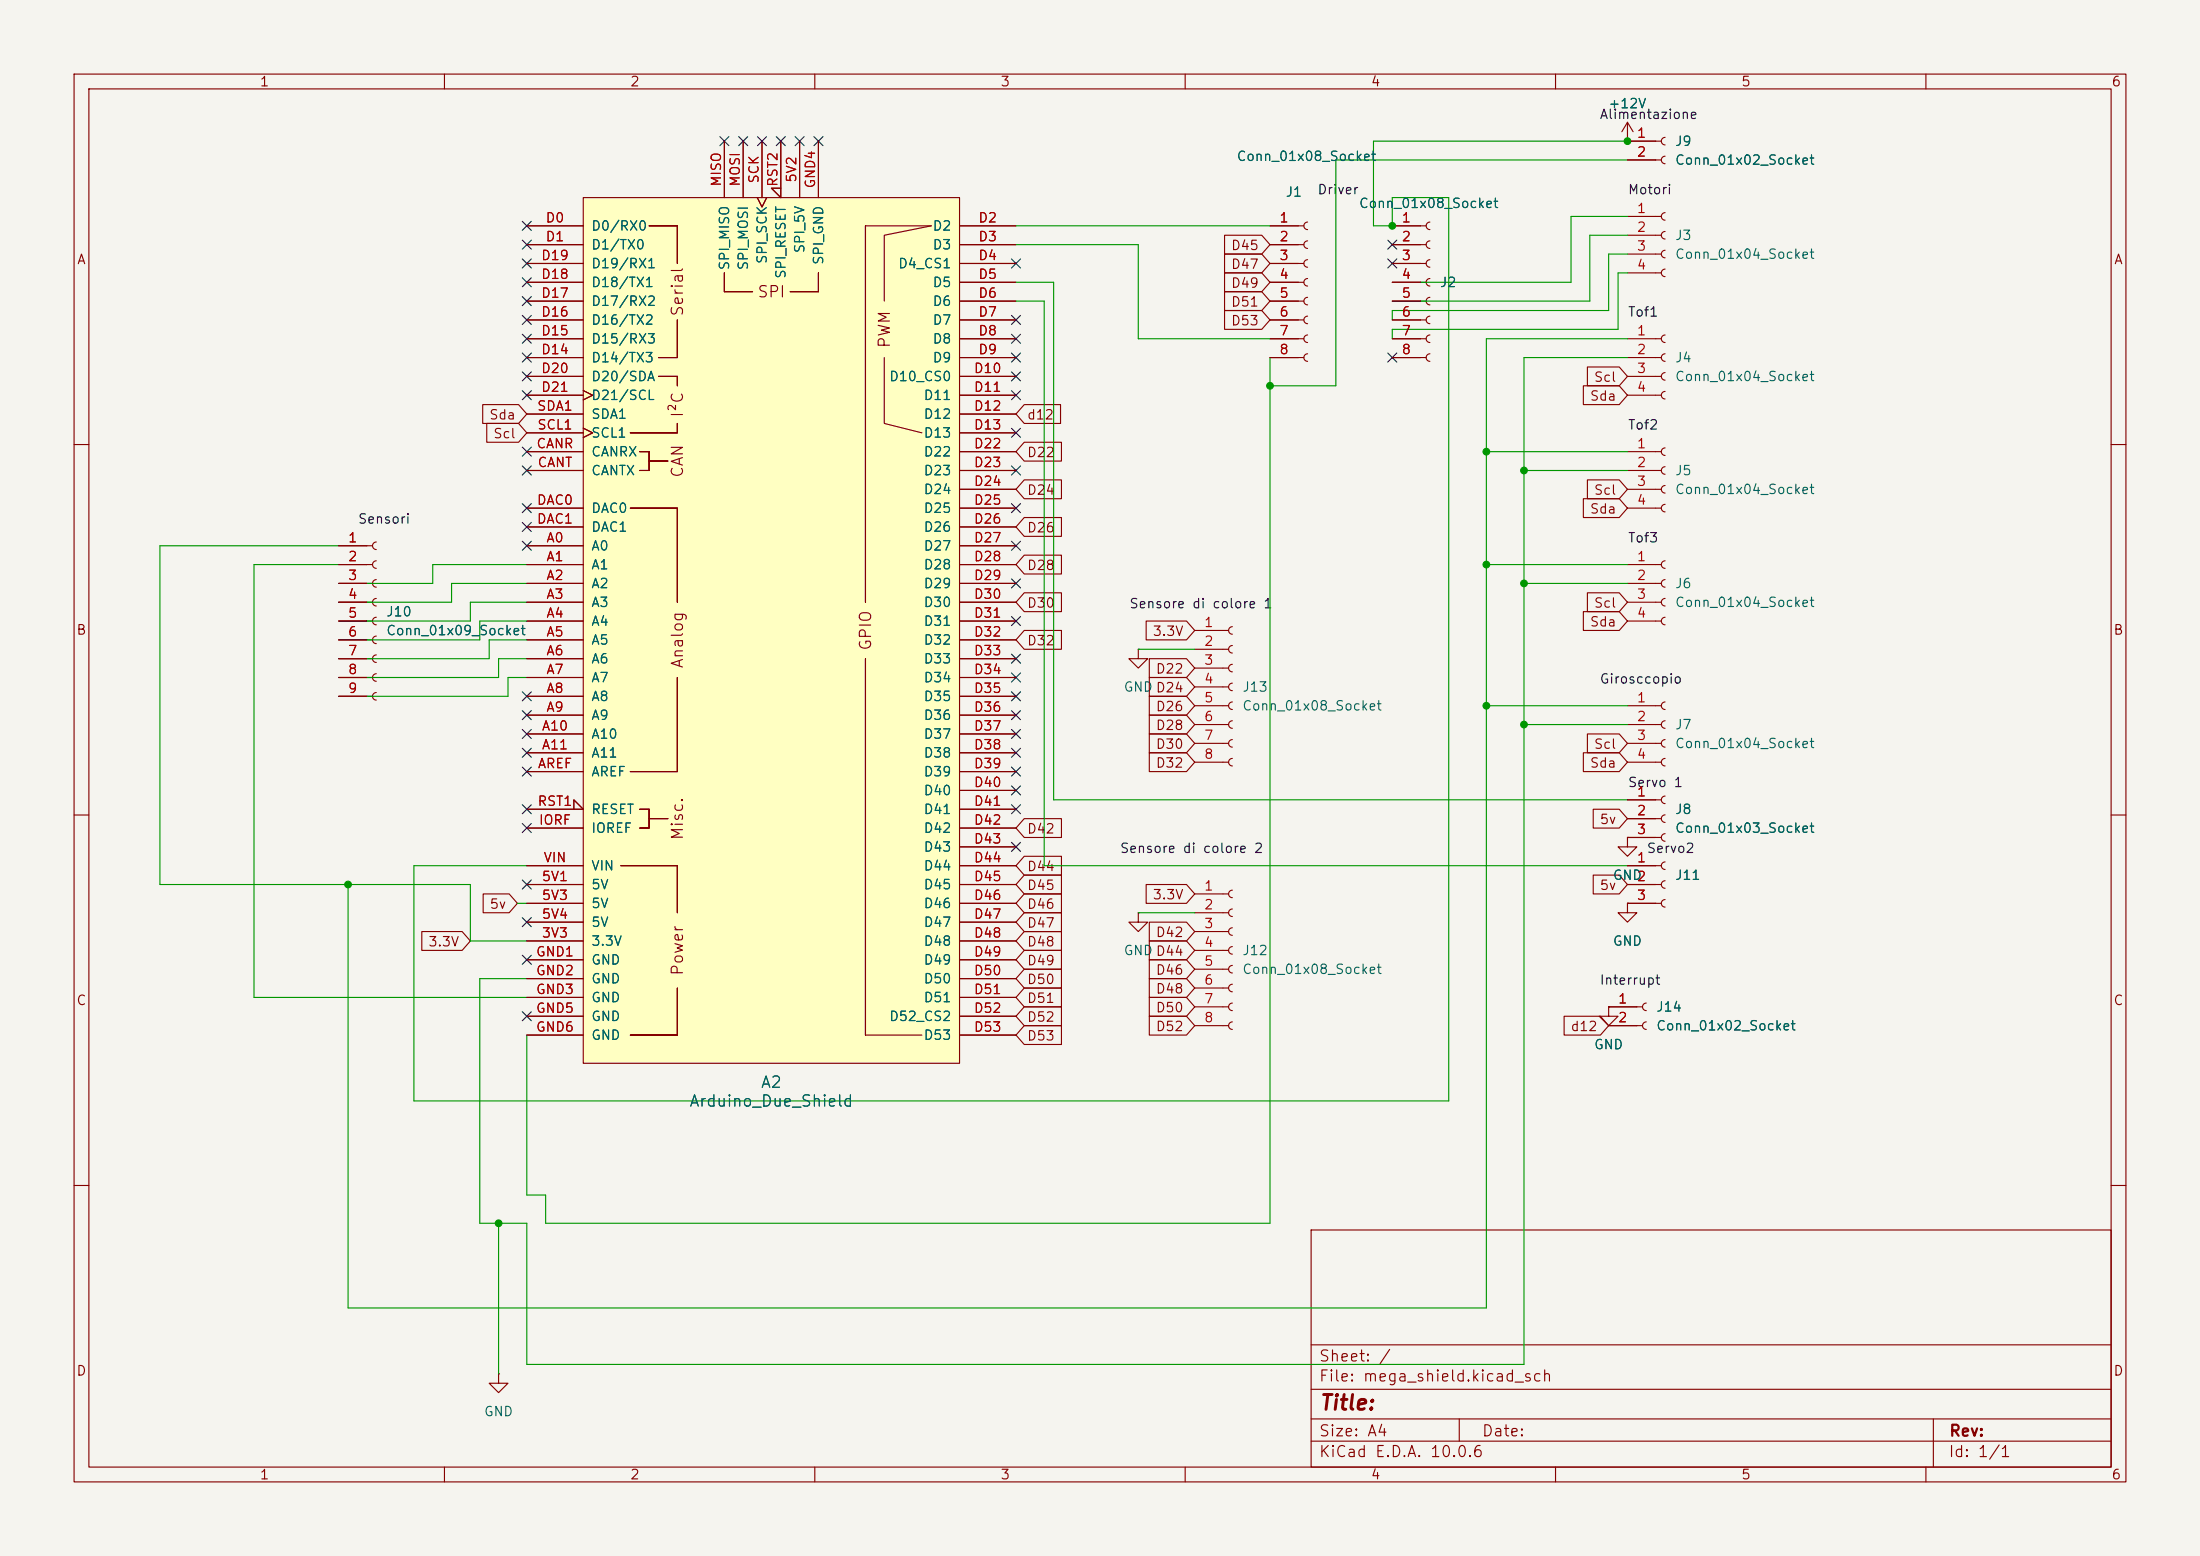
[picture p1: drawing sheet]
<svg xmlns="http://www.w3.org/2000/svg" width="297mm" height="210mm" viewBox="0 0 297 210" stroke-linecap="round" stroke-linejoin="round" font-family="sans-serif">
<path d="M0 0h297v210h-297z" fill="#f5f4ef" stroke="#f5f4ef" stroke-width=".14"/>
<g fill="none" stroke="#840000" stroke-width=".15">
<path d="M10 10h277v190h-277zM12 12h273v186h-273zM60 10v2M110 10v2M160 10v2M210 10v2M260 10v2M219.7 45.7h4.6M219.7 48.3h4.6M219.7 50.8h4.6M219.7 53.3h4.6M224.8 45.2a.51 .51 0 0 0-.5 .5 .51 .51 0 0 0 .5 .5"/>
<path d="M224.8 47.8a.51 .51 0 0 0-.5 .5 .51 .51 0 0 0 .5 .5M224.8 50.3a.51 .51 0 0 0-.5 .5 .51 .51 0 0 0 .5 .5M224.8 52.8a.51 .51 0 0 0-.5 .5 .51 .51 0 0 0 .5 .5M10 60h2M219.7 61h4.6M219.7 63.5h4.6M219.7 66h4.6M219.7 68.6h4.6M224.8 60.5a.51 .51 0 0 0-.5 .5 .51 .51 0 0 0 .5 .5M224.8 63a.51 .51 0 0 0-.5 .5 .51 .51 0 0 0 .5 .5M224.8 65.5a.51 .51 0 0 0-.5 .5 .51 .51 0 0 0 .5 .5M224.8 68.1a.51 .51 0 0 0-.5 .5 .51 .51 0 0 0 .5 .5"/>
<path d="M285 60h2M219.7 95.3h4.6M219.7 97.8h4.6M224.8 94.7a.51 .51 0 0 0-.5 .6 .51 .51 0 0 0 .5 .5M224.8 97.3a.51 .51 0 0 0-.5 .5 .51 .51 0 0 0 .5 .5M224.8 99.8a.51 .51 0 0 0-.5 .5 .51 .51 0 0 0 .5 .5M10 110h2M219.7 113v1.3h1.3l-1.3 1.3-1.3-1.3h1.3M219.7 113h.1M219.7 100.3h4.6M219.7 102.9h4.6M219.7 108h4.6"/>
<path d="M219.7 110.5h4.6M219.7 113h4.6M219.7 116.8h4.6M219.7 119.4h4.6M224.8 102.4a.51 .51 0 0 0-.5 .5 .51 .51 0 0 0 .5 .5M224.8 107.4a.51 .51 0 0 0-.5 .6 .51 .51 0 0 0 .5 .5M224.8 110a.51 .51 0 0 0-.5 .5 .51 .51 0 0 0 .5 .5M224.8 112.5a.51 .51 0 0 0-.5 .5 .51 .51 0 0 0 .5 .5M224.8 116.3a.51 .51 0 0 0-.5 .5 .51 .51 0 0 0 .5 .5M224.8 118.9a.51 .51 0 0 0-.5 .5 .51 .51 0 0 0 .5 .5M285 110h2M153.7 123.2v1.3h1.2l-1.2 1.2-1.3-1.2h1.3"/>
<path d="M153.7 123.2h.1M217.2 135.9v1.3h1.2l-1.2 1.2-1.3-1.2h1.3M217.2 135.9h.1M217.2 135.9h4.5M217.2 138.4h4.5M219.7 121.9v1.3h1.3l-1.3 1.3-1.3-1.3h1.3M219.7 121.9h.1M219.7 121.9h4.6M222.2 135.4a.51 .51 0 0 0-.5 .5 .51 .51 0 0 0 .5 .5M222.2 137.9a.51 .51 0 0 0-.5 .5 .51 .51 0 0 0 .5 .5M224.8 121.4a.51 .51 0 0 0-.5 .5 .51 .51 0 0 0 .5 .5M10 160h2"/>
<path d="M177 166h108v32h-108zM285 160h2M60 198v2M67.3 185.4v1.3h1.3l-1.3 1.3-1.3-1.3h1.3M67.3 185.4h.1M110 198v2M160 198v2M177 194.5h108M177 191.5h108M177 187.5h108M177 181.5h108M197 191.5v3"/>
<path d="M210 198v2M260 198v2M261 191.5v6.5"/>
</g>
<path d="M78.7 26.7h50.8v116.8h-50.8z" fill="#ffffc2"/>
<g fill="none" stroke="#840000" stroke-width=".15">
<path d="M97.8 19.1v7.6M100.3 19.1v7.6M102.9 19.1v7.6M105.4 19.1v7.6l-1.3-1.3h1.3M107.9 19.1v7.6M110.5 19.1v7.6M219.7 19.1h.1M219.7 19.1h4.6M219.7 16.5l-.8 1.3M219.7 16.5l.8 1.3M219.7 16.5v2.6M224.8 18.5a.51 .51 0 0 0-.5 .6 .51 .51 0 0 0 .5 .5"/>
<path d="M71.1 30.5h7.6M71.1 33h7.6M71.1 35.6h7.6M71.1 38.1h7.6M78.7 26.7h50.8v116.8h-50.8zM87.6 30.5h3.8zM91.4 30.5v5.1zM97.8 36.8v2.6zM97.8 39.4h3.8zM102.2 26.7l.7 1.2 .6-1.2M106.7 39.4h3.8zM110.5 36.8v2.6z"/>
<path d="M116.8 30.5h8.9l-6.3 1.3v8.8M116.8 30.5v50.8zM129.5 30.5h7.7M129.5 33h7.7M129.5 35.6h7.7M129.5 38.1h7.7M165.3 31.7h5l1.1 1.3-1.1 1.3h-5zM165.3 39.4h5l1.1 1.2-1.1 1.3h-5zM165.3 36.8h5l1.1 1.3-1.1 1.3h-5zM165.3 34.3h5l1.1 1.3-1.1 1.2h-5zM171.4 30.5h4.6M171.4 33h4.6"/>
<path d="M171.4 35.6h4.6M171.4 38.1h4.6M176.5 30a.51 .51 0 0 0-.5 .5 .51 .51 0 0 0 .5 .5M176.5 32.5a.51 .51 0 0 0-.5 .5 .51 .51 0 0 0 .5 .5M176.5 35.1a.51 .51 0 0 0-.5 .5 .51 .51 0 0 0 .5 .5M176.5 37.6a.51 .51 0 0 0-.5 .5 .51 .51 0 0 0 .5 .5M188 30.5h4.5M188 33h4.5M188 35.6h4.5M188 38.1h4.5M193 30a.51 .51 0 0 0-.5 .5 .51 .51 0 0 0 .5 .5M193 32.5a.51 .51 0 0 0-.5 .5 .51 .51 0 0 0 .5 .5"/>
<path d="M193 35.1a.51 .51 0 0 0-.5 .5 .51 .51 0 0 0 .5 .5M193 37.6a.51 .51 0 0 0-.5 .5 .51 .51 0 0 0 .5 .5M219.7 21.6h4.6M219.7 29.2h4.6M219.7 31.8h4.6M219.7 34.3h4.6M219.7 36.8h4.6M224.8 21.1a.51 .51 0 0 0-.5 .5 .51 .51 0 0 0 .5 .5M224.8 28.7a.51 .51 0 0 0-.5 .5 .51 .51 0 0 0 .5 .5M224.8 31.2a.51 .51 0 0 0-.5 .6 .51 .51 0 0 0 .5 .5M224.8 33.8a.51 .51 0 0 0-.5 .5 .51 .51 0 0 0 .5 .5M224.8 36.3a.51 .51 0 0 0-.5 .5 .51 .51 0 0 0 .5 .5"/>
<path d="M65.2 54.6h4.8l1.1 1.3-1.1 1.3h-4.8zM65.7 57.1h4.3l1.1 1.3-1.1 1.3h-4.3zM71.1 40.6h7.6M71.1 43.2h7.6M71.1 45.7h7.6M71.1 48.3h7.6M71.1 50.8h7.6M71.1 53.3h7.6M71.1 55.9h7.6M71.1 58.4h7.6M78.7 52.7l1.3 .6-1.3 .7M78.7 57.8l1.3 .6-1.3 .7"/>
<path d="M85.1 58.4h6.3zM88.9 48.3h2.5zM88.9 50.8h2.5zM91.4 43.2v5.1zM91.4 50.8v1.3zM91.4 57.2v1.2zM119.4 48.3v8.9l5.1 1.2M129.5 40.6h7.7M129.5 43.2h7.7M129.5 45.7h7.7M129.5 48.3h7.7M129.5 50.8h7.7"/>
<path d="M129.5 53.3h7.7M129.5 55.9h7.7M129.5 58.4h7.7M138.3 59.7h5v2.5h-5l-1.1-1.2zM138.3 54.6h4.9v2.6h-4.9l-1.1-1.3zM165.3 41.9h5l1.1 1.3-1.1 1.3h-5zM171.4 40.6h4.6M171.4 43.2h4.6M171.4 45.7h4.6M171.4 48.3h4.6M176.5 40.1a.51 .51 0 0 0-.5 .5 .51 .51 0 0 0 .5 .5M176.5 42.7a.51 .51 0 0 0-.5 .5 .51 .51 0 0 0 .5 .5"/>
<path d="M176.5 45.2a.51 .51 0 0 0-.5 .5 .51 .51 0 0 0 .5 .5M176.5 47.8a.51 .51 0 0 0-.5 .5 .51 .51 0 0 0 .5 .5M188 40.6h4.5M188 43.2h4.5M188 45.7h4.5M188 48.3h4.5M193 40.1a.51 .51 0 0 0-.5 .5 .51 .51 0 0 0 .5 .5M193 42.7a.51 .51 0 0 0-.5 .5 .51 .51 0 0 0 .5 .5M193 45.2a.51 .51 0 0 0-.5 .5 .51 .51 0 0 0 .5 .5M193 47.8a.51 .51 0 0 0-.5 .5 .51 .51 0 0 0 .5 .5M213.8 52.1h4.8l1.1 1.2-1.1 1.3h-4.8zM214.3 49.5h4.3l1.1 1.3-1.1 1.3h-4.3z"/>
<path d="M45.7 73.7h4.6M45.7 76.2h4.6M45.7 78.7h4.6M50.8 73.2a.51 .51 0 0 0-.5 .5 .51 .51 0 0 0 .5 .5M50.8 75.7a.51 .51 0 0 0-.5 .5 .51 .51 0 0 0 .5 .5M50.8 78.2a.51 .51 0 0 0-.5 .5 .51 .51 0 0 0 .5 .5M71.1 73.7h7.6M71.1 76.2h7.6M71.1 78.7h7.6M71.1 61h7.6M71.1 63.5h7.6M71.1 68.6h7.6"/>
<path d="M71.1 71.1h7.6M85.1 68.6h6.3zM86.4 61h1.2zM86.4 63.5h1.2zM87.6 61v2.5zM87.6 62.2h2.6zM91.4 68.6v12.7zM129.5 73.7h7.7M129.5 76.2h7.7M129.5 78.7h7.7M129.5 61h7.7M129.5 63.5h7.7"/>
<path d="M129.5 66h7.7M129.5 68.6h7.7M129.5 71.1h7.7M138.3 74.9h5v2.6h-5l-1.1-1.3zM138.3 64.8h5v2.5h-5l-1.1-1.3zM138.3 69.8h5v2.6h-5l-1.1-1.3zM213.8 67.3h4.8l1.1 1.3-1.1 1.3h-4.8zM214.3 64.8h4.3l1.1 1.2-1.1 1.3h-4.3zM219.7 76.2h4.6M219.7 78.7h4.6M224.8 75.7a.51 .51 0 0 0-.5 .5 .51 .51 0 0 0 .5 .5M224.8 78.2a.51 .51 0 0 0-.5 .5 .51 .51 0 0 0 .5 .5"/>
<path d="M45.7 81.3h4.6M45.7 83.8h4.6M45.7 86.4h4.6M45.7 88.9h4.6M45.7 91.4h4.6M45.7 94h4.6M50.8 80.8a.51 .51 0 0 0-.5 .5 .51 .51 0 0 0 .5 .5M50.8 83.3a.51 .51 0 0 0-.5 .5 .51 .51 0 0 0 .5 .5M50.8 85.9a.51 .51 0 0 0-.5 .5 .51 .51 0 0 0 .5 .5M50.8 88.4a.51 .51 0 0 0-.5 .5 .51 .51 0 0 0 .5 .5M50.8 90.9a.51 .51 0 0 0-.5 .5 .51 .51 0 0 0 .5 .5M50.8 93.5a.51 .51 0 0 0-.5 .5 .51 .51 0 0 0 .5 .5"/>
<path d="M71.1 81.3h7.6M71.1 83.8h7.6M71.1 86.4h7.6M71.1 88.9h7.6M71.1 91.4h7.6M71.1 94h7.6M71.1 96.5h7.6M71.1 99.1h7.6M91.4 91.4v12.7zM116.8 88.9v50.8zM129.5 81.3h7.7M129.5 83.8h7.7"/>
<path d="M129.5 86.4h7.7M129.5 88.9h7.7M129.5 91.4h7.7M129.5 94h7.7M129.5 96.5h7.7M129.5 99.1h7.7M138.3 85.1h5v2.5h-5l-1.1-1.2zM138.3 80h5v2.6h-5l-1.1-1.3zM153.7 87.6v1.3h1.2l-1.2 1.3-1.3-1.3h1.3M153.7 87.6h.1M154.7 83.8h5.5l1.1 1.3-1.1 1.3h-5.5zM155.2 99.1h5l1.1 1.2-1.1 1.3h-5z"/>
<path d="M155.2 94h5l1.1 1.3-1.1 1.2h-5zM155.2 96.5h5l1.1 1.3-1.1 1.3h-5zM155.2 91.4h5l1.1 1.3-1.1 1.3h-5zM155.2 88.9h5l1.1 1.3-1.1 1.2h-5zM161.3 85.1h4.6M161.3 87.6h4.6M161.3 90.2h4.6M161.3 92.7h4.6M161.3 95.3h4.6M161.3 97.8h4.6M166.4 84.6a.51 .51 0 0 0-.5 .5 .51 .51 0 0 0 .5 .5M166.4 87.1a.51 .51 0 0 0-.5 .5 .51 .51 0 0 0 .5 .5"/>
<path d="M166.4 89.7a.51 .51 0 0 0-.5 .5 .51 .51 0 0 0 .5 .5M166.4 92.2a.51 .51 0 0 0-.5 .5 .51 .51 0 0 0 .5 .5M166.4 94.7a.51 .51 0 0 0-.5 .6 .51 .51 0 0 0 .5 .5M166.4 97.3a.51 .51 0 0 0-.5 .5 .51 .51 0 0 0 .5 .5M166.4 99.8a.51 .51 0 0 0-.5 .5 .51 .51 0 0 0 .5 .5M213.8 82.5h4.8l1.1 1.3-1.1 1.3h-4.8zM214.3 99.1h4.3l1.1 1.2-1.1 1.3h-4.3zM214.3 80h4.3l1.1 1.3-1.1 1.3h-4.3zM219.7 81.3h4.6M219.7 83.8h4.6M224.8 80.8a.51 .51 0 0 0-.5 .5 .51 .51 0 0 0 .5 .5M224.8 83.3a.51 .51 0 0 0-.5 .5 .51 .51 0 0 0 .5 .5"/>
<path d="M71.1 109.2h7.6l-1.2-1.2v1.2M71.1 119.4h7.6M71.1 101.6h7.6M71.1 104.1h7.6M71.1 111.8h7.6M71.1 116.8h7.6M83.8 116.8h7.6zM85.1 104.1h6.3zM86.4 109.2h1.2zM86.4 111.8h1.2zM87.6 109.2v2.6zM87.6 110.5h2.6z"/>
<path d="M91.4 116.8v6.4zM129.5 119.4h7.7M129.5 101.6h7.7M129.5 104.1h7.7M129.5 106.7h7.7M129.5 109.2h7.7M129.5 111.8h7.7M129.5 114.3h7.7M129.5 116.8h7.7M138.3 115.6h5v2.5h-5l-1.1-1.3zM138.3 110.5h5v2.5h-5l-1.1-1.2zM138.3 118.1h5v2.6h-5l-1.1-1.3z"/>
<path d="M154.7 119.4h5.5l1.1 1.3-1.1 1.2h-5.5zM155.2 101.6h5l1.1 1.3-1.1 1.2h-5zM161.3 100.3h4.6M161.3 102.9h4.6M166.4 102.4a.51 .51 0 0 0-.5 .5 .51 .51 0 0 0 .5 .5M213.8 101.6h4.8l1.1 1.3-1.1 1.2h-4.8zM215.1 118.1h3.5l1.1 1.3-1.1 1.3h-3.5zM215.1 109.2h3.5l1.1 1.3-1.1 1.3h-3.5zM219.7 113h.1M219.7 119.4h3.8M219.7 116.8h3.8M219.7 108h3.8"/>
<path d="M219.7 110.5h3.8M219.7 113h3.8M56.9 125.7h5.5l1.1 1.3-1.1 1.3h-5.5zM65.2 120.6h3.5l1.1 1.3-1.1 1.3h-3.5zM71.1 139.7h7.6M71.1 127h7.6M71.1 121.9h7.6M71.1 124.5h7.6M71.1 129.5h7.6M71.1 132.1h7.6M71.1 134.6h7.6M71.1 137.2h7.6"/>
<path d="M85.1 139.7h6.3zM91.4 133.4v6.3zM116.8 139.7h7.7M129.5 139.7h7.7M129.5 127h7.7M129.5 121.9h7.7M129.5 124.5h7.7M129.5 129.5h7.7M129.5 132.1h7.7M129.5 134.6h7.7M129.5 137.2h7.7M138.3 133.3h5v2.6h-5l-1.1-1.3z"/>
<path d="M138.3 128.3h5v2.5h-5l-1.1-1.3zM138.3 120.6h5v2.6h-5l-1.1-1.3zM138.3 135.9h5v2.5h-5l-1.1-1.2zM138.3 125.7h5v2.6h-5l-1.1-1.3zM138.3 123.2h5v2.5h-5l-1.1-1.2zM138.3 130.8h5v2.6h-5l-1.1-1.3zM138.3 138.4h5v2.6h-5l-1.1-1.3zM155.2 124.5h5l1.1 1.2-1.1 1.3h-5zM155.2 132.1h5l1.1 1.3-1.1 1.2h-5zM155.2 137.2h5l1.1 1.2-1.1 1.3h-5zM155.2 129.5h5l1.1 1.3-1.1 1.3h-5zM155.2 127h5l1.1 1.3-1.1 1.2h-5z"/>
<path d="M155.2 134.6h5l1.1 1.3-1.1 1.3h-5zM161.3 120.7h4.6M161.3 123.2h4.6M161.3 125.7h4.6M161.3 128.3h4.6M161.3 130.8h4.6M161.3 133.4h4.6M161.3 135.9h4.6M161.3 138.4h4.6M166.4 120.1a.51 .51 0 0 0-.5 .6 .51 .51 0 0 0 .5 .5M166.4 122.7a.51 .51 0 0 0-.5 .5 .51 .51 0 0 0 .5 .5M166.4 125.2a.51 .51 0 0 0-.5 .5 .51 .51 0 0 0 .5 .5"/>
<path d="M166.4 127.8a.51 .51 0 0 0-.5 .5 .51 .51 0 0 0 .5 .5M166.4 130.3a.51 .51 0 0 0-.5 .5 .51 .51 0 0 0 .5 .5M166.4 132.8a.51 .51 0 0 0-.5 .6 .51 .51 0 0 0 .5 .5M166.4 135.4a.51 .51 0 0 0-.5 .5 .51 .51 0 0 0 .5 .5M166.4 137.9a.51 .51 0 0 0-.5 .5 .51 .51 0 0 0 .5 .5M211.2 137.2h4.9l1.1 1.2-1.1 1.3h-4.9zM217.2 135.9h.1M217.2 135.9h3.8M217.2 138.4h3.8M219.7 121.9h.1M219.7 121.9h3.8"/>
</g>
<g fill="none" stroke="#009600" stroke-width=".15">
<path d="M219.7 19.1h-34.3v11.4h2.6v-3.8h7.6v121.9h-139.7v-31.8h15.2M137.2 38.1h5v69.9h77.5M137.2 33h16.5v12.7h17.7M137.2 30.5h34.2M219.7 21.6h-39.4v30.5h-8.9M219.7 34.3h-2.5v7.6h-29.2v1.3M219.7 36.8h-1.3v7.7h-30.4v1.2M219.7 29.2h-7.6v8.9h-24.1M219.7 31.8h-5.1v8.8h-26.6M137.2 40.6h3.8v76.2h78.7M171.4 48.3v116.8h-97.7v-3.8h-2.6v-21.6M219.7 48.3h-14v135.9h-134.6v-19.1h-6.3v-33h6.3"/>
<path d="M219.7 45.7h-19v130.8h-153.7v-57.1M45.7 73.7h-24.1v45.7h41.9v7.6h7.6M45.7 76.2h-11.4v58.4h36.8M71.1 76.2h-12.7v2.5h-12.7M71.1 78.7h-10.1v2.6h-15.3M200.7 76.2h19M200.7 61h19M205.7 63.5h14M205.7 78.7h14M71.1 83.8h-6.3v2.6h-19.1M71.1 91.4h-2.5v2.6h-22.9M71.1 81.3h-7.6v2.5h-17.8"/>
<path d="M71.1 86.4h-5.1v2.5h-20.3M71.1 88.9h-3.8v2.5h-21.6M153.7 87.6h7.6M200.7 95.3h19M205.7 97.8h14M69.8 121.9h1.3M153.7 123.2h7.6M67.3 165.1v20.3"/>
</g>
<g fill="none" stroke="#000084" stroke-width=".15">
<path d="M97.2 18.4l1.2 1.3M98.4 18.4l-1.2 1.3M99.7 18.4l1.2 1.3M100.9 18.4l-1.2 1.3M102.3 18.4l1.2 1.3M103.5 18.4l-1.2 1.3M104.8 18.4l1.2 1.3M106 18.4l-1.2 1.3M107.3 18.4l1.3 1.3M108.6 18.4l-1.3 1.3M109.9 18.4l1.2 1.3M111.1 18.4l-1.2 1.3"/>
<path d="M70.5 32.4l1.2 1.2M70.5 29.9l1.2 1.2M70.5 37.5l1.2 1.2M70.5 35l1.2 1.2M71.7 32.4l-1.2 1.2M71.7 29.9l-1.2 1.2M71.7 37.5l-1.2 1.2M71.7 35l-1.2 1.2M136.6 35l1.2 1.2M137.8 35l-1.2 1.2M187.4 35l1.2 1.2M187.4 32.4l1.2 1.2"/>
<path d="M188.6 32.4l-1.2 1.2M188.6 35l-1.2 1.2M70.5 45.1l1.2 1.2M70.5 50.2l1.2 1.2M70.5 42.6l1.2 1.2M70.5 47.7l1.2 1.2M70.5 52.7l1.2 1.2M70.5 40l1.2 1.2M71.7 45.1l-1.2 1.2M71.7 50.2l-1.2 1.2M71.7 42.6l-1.2 1.2M71.7 47.7l-1.2 1.2"/>
<path d="M71.7 52.7l-1.2 1.2M71.7 40l-1.2 1.2M136.6 45.1l1.2 1.2M136.6 42.6l1.2 1.2M136.6 50.2l1.2 1.2M136.6 47.7l1.2 1.2M136.6 52.7l1.2 1.2M136.6 57.8l1.2 1.2M137.8 45.1l-1.2 1.2M137.8 42.6l-1.2 1.2M137.8 50.2l-1.2 1.2M137.8 47.7l-1.2 1.2"/>
<path d="M137.8 52.7l-1.2 1.2M137.8 57.8l-1.2 1.2M187.4 47.7l1.2 1.2M188.6 47.7l-1.2 1.2M70.5 73.1l1.2 1.2M70.5 68l1.2 1.2M70.5 60.4l1.2 1.2M70.5 70.5l1.2 1.2M70.5 62.9l1.2 1.2M71.7 73.1l-1.2 1.2M71.7 68l-1.2 1.2M71.7 60.4l-1.2 1.2"/>
<path d="M71.7 70.5l-1.2 1.2M71.7 62.9l-1.2 1.2M136.6 68l1.2 1.2M136.6 73.1l1.2 1.2M136.6 78.1l1.2 1.2M136.6 62.9l1.2 1.2M137.8 62.9l-1.2 1.2M137.8 68l-1.2 1.2M137.8 73.1l-1.2 1.2M137.8 78.1l-1.2 1.2M70.5 93.4l1.2 1.2M70.5 98.5l1.2 1.2"/>
<path d="M70.5 95.9l1.2 1.2M71.7 93.4l-1.2 1.2M71.7 98.5l-1.2 1.2M71.7 95.9l-1.2 1.2M136.6 83.2l1.2 1.2M136.6 88.3l1.2 1.2M136.6 98.5l1.2 1.2M136.6 95.9l1.2 1.2M136.6 90.8l1.2 1.2M136.6 93.4l1.2 1.2M137.8 83.2l-1.2 1.2M137.8 88.3l-1.2 1.2"/>
<path d="M137.8 98.5l-1.2 1.2M137.8 95.9l-1.2 1.2M137.8 90.8l-1.2 1.2M137.8 93.4l-1.2 1.2M70.5 101l1.2 1.2M70.5 108.6l1.2 1.2M70.5 118.8l1.2 1.2M70.5 111.2l1.2 1.2M70.5 103.5l1.2 1.2M71.7 101l-1.2 1.2M71.7 108.6l-1.2 1.2M71.7 118.8l-1.2 1.2"/>
<path d="M71.7 111.2l-1.2 1.2M71.7 103.5l-1.2 1.2M136.6 113.7l1.2 1.2M136.6 101l1.2 1.2M136.6 103.5l1.2 1.2M136.6 106.1l1.2 1.2M136.6 108.6l1.2 1.2M137.8 113.7l-1.2 1.2M137.8 101l-1.2 1.2M137.8 103.5l-1.2 1.2M137.8 106.1l-1.2 1.2M137.8 108.6l-1.2 1.2"/>
<path d="M70.5 123.9l1.2 1.2M70.5 128.9l1.2 1.2M70.5 136.6l1.2 1.2M71.7 123.9l-1.2 1.2M71.7 128.9l-1.2 1.2M71.7 136.6l-1.2 1.2"/>
</g>
<g fill="#009600" stroke="#009600" stroke-width=".14">
<circle cx="67.3" cy="165.1" r=".46"/>
<circle cx="47" cy="119.4" r=".46"/>
<circle cx="188" cy="30.5" r=".46"/>
<circle cx="219.7" cy="19.1" r=".46"/>
<circle cx="200.7" cy="61" r=".46"/>
<circle cx="205.7" cy="63.5" r=".46"/>
<circle cx="205.7" cy="78.7" r=".46"/>
<circle cx="205.7" cy="97.8" r=".46"/>
<circle cx="200.7" cy="95.3" r=".46"/>
<circle cx="171.4" cy="52.1" r=".46"/>
<circle cx="200.7" cy="76.2" r=".46"/>
</g>
<text font-size="2" fill="#840000" x="178" y="190.8">Title:</text>
<g font-size="1.5" fill="#840000">
<text x="102.1" y="40.5">SPI</text>
<text x="92.6" y="42.8" transform="rotate(-90 92.6 42.8)">Serial</text>
<text x="120.5" y="47.1" transform="rotate(-90 120.5 47.1)">PWM</text>
<text x="92.6" y="56.5" transform="rotate(-90 92.6 56.5)">I²C</text>
<text x="92.6" y="64.6" transform="rotate(-90 92.6 64.6)">CAN</text>
<text x="118" y="87.9" transform="rotate(-90 118 87.9)">GPIO</text>
<text x="92.6" y="90.3" transform="rotate(-90 92.6 90.3)">Analog</text>
<text x="92.6" y="113.5" transform="rotate(-90 92.6 113.5)">Misc.</text>
<text x="92.6" y="131.8" transform="rotate(-90 92.6 131.8)">Power</text>
<text x="178" y="184.1">Sheet: /</text>
<text x="178" y="186.8">File: mega_shield.kicad_sch</text>
<text x="178" y="197">KiCad E.D.A. 10.0.6</text>
<text x="178" y="194.2">Size: A4</text>
<text x="200" y="194.2">Date:</text>
<text x="263" y="197">Id: 1/1</text>
<text x="263" y="194.2">Rev:</text>
</g>
<g font-size="1.5" fill="#006464">
<text x="93" y="149.7">Arduino_Due_Shield</text>
<text x="102.6" y="147.2">A2</text>
</g>
<g font-size="1.3" fill="#840000">
<text x="35" y="12">1</text>
<text x="85" y="12">2</text>
<text x="135" y="12">3</text>
<text x="185" y="12">4</text>
<text x="235" y="12">5</text>
<text x="285" y="12">6</text>
<text x="10.3" y="36">A</text>
<text x="166.1" y="34.1">D45</text>
<text x="285.3" y="36">A</text>
<text x="166.1" y="41.7">D51</text>
<text x="166.1" y="39.2">D49</text>
<text x="166.1" y="36.6">D47</text>
<text x="166.1" y="44.2">D53</text>
<text x="215.1" y="51.9">Scl</text>
<text x="66" y="56.9">Sda</text>
<text x="66.5" y="59.5">Scl</text>
<text x="138.6" y="56.9">d12</text>
<text x="214.5" y="54.4">Sda</text>
<text x="138.6" y="62">D22</text>
<text x="138.6" y="67.1">D24</text>
<text x="214.5" y="69.6">Sda</text>
<text x="215.1" y="67.1">Scl</text>
<text x="138.6" y="77.3">D28</text>
<text x="138.6" y="72.2">D26</text>
<text x="138.6" y="82.3">D30</text>
<text x="215.1" y="82.3">Scl</text>
<text x="10.2" y="86">B</text>
<text x="138.6" y="87.4">D32</text>
<text x="155.5" y="86.1">3.3V</text>
<text x="214.5" y="84.9">Sda</text>
<text x="285.2" y="86">B</text>
<text x="155.9" y="91.2">D22</text>
<text x="155.9" y="101.4">D30</text>
<text x="155.9" y="96.3">D26</text>
<text x="155.9" y="98.8">D28</text>
<text x="215.1" y="101.4">Scl</text>
<text x="155.9" y="103.9">D32</text>
<text x="214.5" y="103.9">Sda</text>
<text x="138.6" y="112.8">D42</text>
<text x="215.9" y="111.5">5v</text>
<text x="138.6" y="117.9">D44</text>
<text x="66" y="123">5v</text>
<text x="138.6" y="123">D46</text>
<text x="138.6" y="125.5">D47</text>
<text x="138.6" y="120.4">D45</text>
<text x="155.5" y="121.7">3.3V</text>
<text x="215.9" y="120.4">5v</text>
<text x="57.7" y="128.1">3.3V</text>
<text x="138.6" y="130.6">D49</text>
<text x="138.6" y="128.1">D48</text>
<text x="155.9" y="126.8">D42</text>
<text x="155.9" y="131.9">D46</text>
<text x="10.2" y="136">C</text>
<text x="138.6" y="135.7">D51</text>
<text x="138.6" y="133.1">D50</text>
<text x="155.9" y="134.4">D48</text>
<text x="155.9" y="136.9">D50</text>
<text x="285.2" y="136">C</text>
<text x="138.6" y="138.2">D52</text>
<text x="138.6" y="140.8">D53</text>
<text x="155.9" y="139.5">D52</text>
<text x="211.9" y="139.5">d12</text>
<text x="10.2" y="186">D</text>
<text x="285.2" y="186">D</text>
<text x="35" y="200">1</text>
<text x="85" y="200">2</text>
<text x="135" y="200">3</text>
<text x="185" y="200">4</text>
<text x="235" y="200">5</text>
<text x="285" y="200">6</text>
</g>
<g font-size="1.3" fill="#0f0f0f">
<text x="215.9" y="16.4">Alimentazione</text>
<text x="177.8" y="26.5">Driver</text>
<text x="219.7" y="26.5">Motori</text>
<text x="219.7" y="43.1">Tof1</text>
<text x="219.7" y="58.3">Tof2</text>
<text x="48.2" y="71">Sensori</text>
<text x="219.7" y="73.5">Tof3</text>
<text x="152.4" y="82.4">Sensore di colore 1</text>
<text x="215.9" y="92.6">Girosccopio</text>
<text x="219.7" y="106.6">Servo 1</text>
<text x="151.1" y="115.4">Sensore di colore 2</text>
<text x="222.2" y="115.4">Servo2</text>
<text x="215.9" y="133.2">Interrupt</text>
</g>
<g font-size="1.3" fill="#006464">
<text x="217" y="14.9">+12V</text>
<text x="166.9" y="22">Conn_01x08_Socket</text>
<text x="226" y="20">J9</text>
<text x="226" y="22.6">Conn_01x02_Socket</text>
<text x="173.5" y="26.9">J1</text>
<text x="183.4" y="28.4">Conn_01x08_Socket</text>
<text x="79.7" y="31.4">D0/RX0</text>
<text x="79.7" y="34">D1/TX0</text>
<text x="103.8" y="35.7" transform="rotate(-90 103.8 35.7)">SPI_SCK</text>
<text x="108.9" y="34.3" transform="rotate(-90 108.9 34.3)">SPI_5V</text>
<text x="111.5" y="35.8" transform="rotate(-90 111.5 35.8)">SPI_GND</text>
<text x="125.8" y="31.4">D2</text>
<text x="125.8" y="34">D3</text>
<text x="226" y="32.7">J3</text>
<text x="226" y="35.3">Conn_01x04_Socket</text>
<text x="79.7" y="41.6">D17/RX2</text>
<text x="79.7" y="39.1">D18/TX1</text>
<text x="79.7" y="36.5">D19/RX1</text>
<text x="98.8" y="36.6" transform="rotate(-90 98.8 36.6)">SPI_MISO</text>
<text x="101.3" y="36.6" transform="rotate(-90 101.3 36.6)">SPI_MOSI</text>
<text x="106.4" y="37.7" transform="rotate(-90 106.4 37.7)">SPI_RESET</text>
<text x="121.2" y="36.5">D4_CS1</text>
<text x="125.8" y="39.1">D5</text>
<text x="125.8" y="41.6">D6</text>
<text x="194.3" y="39.1">J2</text>
<text x="79.7" y="46.7">D15/RX3</text>
<text x="79.7" y="44.1">D16/TX2</text>
<text x="125.8" y="44.1">D7</text>
<text x="125.8" y="46.7">D8</text>
<text x="79.7" y="49.2">D14/TX3</text>
<text x="79.7" y="51.8">D20/SDA</text>
<text x="120" y="51.8">D10_CS0</text>
<text x="125.8" y="49.2">D9</text>
<text x="226" y="49.2">J4</text>
<text x="226" y="51.8">Conn_01x04_Socket</text>
<text x="79.7" y="54.3">D21/SCL</text>
<text x="79.7" y="59.4">SCL1</text>
<text x="79.7" y="56.8">SDA1</text>
<text x="124.6" y="54.3">D11</text>
<text x="124.6" y="56.8">D12</text>
<text x="124.6" y="59.4">D13</text>
<text x="79.7" y="61.9">CANRX</text>
<text x="79.7" y="64.5">CANTX</text>
<text x="124.6" y="61.9">D22</text>
<text x="124.6" y="64.5">D23</text>
<text x="226" y="64.5">J5</text>
<text x="79.7" y="69.5">DAC0</text>
<text x="124.6" y="67">D24</text>
<text x="124.6" y="69.5">D25</text>
<text x="226" y="67">Conn_01x04_Socket</text>
<text x="79.7" y="74.6">A0</text>
<text x="79.7" y="77.2">A1</text>
<text x="79.7" y="72.1">DAC1</text>
<text x="124.6" y="72.1">D26</text>
<text x="124.6" y="74.6">D27</text>
<text x="124.6" y="77.2">D28</text>
<text x="52.1" y="83.5">J10</text>
<text x="79.7" y="79.7">A2</text>
<text x="79.7" y="82.2">A3</text>
<text x="124.6" y="79.7">D29</text>
<text x="124.6" y="82.2">D30</text>
<text x="226" y="79.7">J6</text>
<text x="226" y="82.2">Conn_01x04_Socket</text>
<text x="52.1" y="86.1">Conn_01x09_Socket</text>
<text x="79.7" y="84.8">A4</text>
<text x="79.7" y="87.3">A5</text>
<text x="79.7" y="89.9">A6</text>
<text x="124.6" y="84.8">D31</text>
<text x="124.6" y="87.3">D32</text>
<text x="124.6" y="89.9">D33</text>
<text x="79.7" y="92.4">A7</text>
<text x="79.7" y="94.9">A8</text>
<text x="124.6" y="92.4">D34</text>
<text x="124.6" y="94.9">D35</text>
<text x="151.6" y="93.7">GND D24</text>
<text x="167.6" y="93.7">J13</text>
<text x="79.7" y="97.5">A9</text>
<text x="79.7" y="100">A10</text>
<text x="124.6" y="97.5">D36</text>
<text x="124.6" y="100">D37</text>
<text x="167.6" y="96.2">Conn_01x08_Socket</text>
<text x="226" y="98.8">J7</text>
<text x="226" y="101.3">Conn_01x04_Socket</text>
<text x="79.7" y="102.6">A11</text>
<text x="79.7" y="105.1">AREF</text>
<text x="124.6" y="102.6">D38</text>
<text x="124.6" y="105.1">D39</text>
<text x="124.6" y="107.6">D40</text>
<text x="79.7" y="112.7">IOREF</text>
<text x="79.7" y="110.2">RESET</text>
<text x="124.6" y="110.2">D41</text>
<text x="124.6" y="112.7">D42</text>
<text x="226" y="110.2">J8</text>
<text x="226" y="112.7">Conn_01x03_Socket</text>
<text x="79.7" y="117.8">VIN</text>
<text x="124.6" y="115.3">D43</text>
<text x="124.6" y="117.8">D44</text>
<text x="217.6" y="119.1">GND</text>
<text x="226" y="119.1">J11</text>
<text x="79.7" y="120.3">5V</text>
<text x="79.7" y="122.9">5V</text>
<text x="79.7" y="125.4">5V</text>
<text x="124.6" y="120.3">D45</text>
<text x="124.6" y="122.9">D46</text>
<text x="124.6" y="125.4">D47</text>
<text x="79.7" y="128">3.3V</text>
<text x="79.7" y="130.5">GND</text>
<text x="124.6" y="128">D48</text>
<text x="124.6" y="130.5">D49</text>
<text x="151.6" y="129.2">GND D44</text>
<text x="167.6" y="129.2">J12</text>
<text x="167.6" y="131.8">Conn_01x08_Socket</text>
<text x="217.6" y="128">GND</text>
<text x="79.7" y="133">GND</text>
<text x="79.7" y="135.6">GND</text>
<text x="124.6" y="133">D50</text>
<text x="124.6" y="135.6">D51</text>
<text x="223.5" y="136.9">J14</text>
<text x="79.7" y="138.1">GND</text>
<text x="79.7" y="140.7">GND</text>
<text x="120" y="138.1">D52_CS2</text>
<text x="124.6" y="140.7">D53</text>
<text x="215.1" y="141.9">GND</text>
<text x="223.5" y="139.4">Conn_01x02_Socket</text>
<text x="65.2" y="191.5">GND</text>
</g>
<g font-size="1.3" fill="#a90000">
<text x="220.9" y="18.9">1</text>
<text x="220.9" y="21.5">2</text>
<text x="97.7" y="25.3" transform="rotate(-90 97.7 25.3)">MISO</text>
<text x="100.2" y="25.3" transform="rotate(-90 100.2 25.3)">MOSI</text>
<text x="102.7" y="24.9" transform="rotate(-90 102.7 24.9)">SCK</text>
<text x="105.3" y="25.3" transform="rotate(-90 105.3 25.3)">RST2</text>
<text x="107.8" y="24.7" transform="rotate(-90 107.8 24.7)">5V2</text>
<text x="110.4" y="25.5" transform="rotate(-90 110.4 25.5)">GND4</text>
<text x="220.9" y="29.1">1</text>
<text x="73" y="35.4">D19</text>
<text x="73.6" y="30.3">D0</text>
<text x="73.6" y="32.9">D1</text>
<text x="132" y="30.3">D2</text>
<text x="132" y="32.9">D3</text>
<text x="132" y="35.4">D4</text>
<text x="172.6" y="30.3">1</text>
<text x="172.6" y="32.9">2</text>
<text x="172.6" y="35.4">3</text>
<text x="189.1" y="30.3">1</text>
<text x="189.1" y="32.9">2</text>
<text x="189.1" y="35.4">3</text>
<text x="220.9" y="31.6">2</text>
<text x="220.9" y="34.2">3</text>
<text x="73" y="40.5">D17</text>
<text x="73" y="38">D18</text>
<text x="132" y="38">D5</text>
<text x="132" y="40.5">D6</text>
<text x="172.6" y="38">4</text>
<text x="172.6" y="40.5">5</text>
<text x="189.1" y="38">4</text>
<text x="189.1" y="40.5">5</text>
<text x="220.9" y="36.7">4</text>
<text x="73" y="45.6">D15</text>
<text x="73" y="43">D16</text>
<text x="132" y="43">D7</text>
<text x="132" y="45.6">D8</text>
<text x="172.6" y="43">6</text>
<text x="172.6" y="45.6">7</text>
<text x="189.1" y="43">6</text>
<text x="189.1" y="45.6">7</text>
<text x="220.9" y="45.6">1</text>
<text x="73" y="48.1">D14</text>
<text x="73" y="50.7">D20</text>
<text x="73" y="53.2">D21</text>
<text x="131.4" y="50.7">D10</text>
<text x="131.4" y="53.2">D11</text>
<text x="132" y="48.1">D9</text>
<text x="172.6" y="48.1">8</text>
<text x="189.1" y="48.1">8</text>
<text x="220.9" y="48.1">2</text>
<text x="220.9" y="50.7">3</text>
<text x="220.9" y="53.2">4</text>
<text x="72.4" y="55.7">SDA1</text>
<text x="72.4" y="58.3">SCL1</text>
<text x="131.4" y="55.7">D12</text>
<text x="131.4" y="58.3">D13</text>
<text x="72.3" y="60.8">CANR</text>
<text x="72.5" y="63.4">CANT</text>
<text x="131.4" y="60.8">D22</text>
<text x="131.4" y="63.4">D23</text>
<text x="131.4" y="65.9">D24</text>
<text x="220.9" y="60.8">1</text>
<text x="220.9" y="63.4">2</text>
<text x="220.9" y="65.9">3</text>
<text x="72.4" y="68.4">DAC0</text>
<text x="72.4" y="71">DAC1</text>
<text x="131.4" y="68.4">D25</text>
<text x="131.4" y="71">D26</text>
<text x="220.9" y="68.4">4</text>
<text x="46.9" y="73.5">1</text>
<text x="46.9" y="76.1">2</text>
<text x="73.7" y="73.5">A0</text>
<text x="73.7" y="76.1">A1</text>
<text x="131.4" y="73.5">D27</text>
<text x="131.4" y="76.1">D28</text>
<text x="220.9" y="76.1">1</text>
<text x="46.9" y="78.6">3</text>
<text x="46.9" y="81.1">4</text>
<text x="46.9" y="83.7">5</text>
<text x="73.7" y="78.6">A2</text>
<text x="73.7" y="81.1">A3</text>
<text x="73.7" y="83.7">A4</text>
<text x="131.4" y="78.6">D29</text>
<text x="131.4" y="81.1">D30</text>
<text x="131.4" y="83.7">D31</text>
<text x="220.9" y="78.6">2</text>
<text x="220.9" y="81.1">3</text>
<text x="220.9" y="83.7">4</text>
<text x="46.9" y="86.2">6</text>
<text x="46.9" y="88.8">7</text>
<text x="73.7" y="86.2">A5</text>
<text x="73.7" y="88.8">A6</text>
<text x="131.4" y="86.2">D32</text>
<text x="131.4" y="88.8">D33</text>
<text x="162.5" y="85">1</text>
<text x="162.5" y="87.5">2</text>
<text x="46.9" y="91.3">8</text>
<text x="46.9" y="93.8">9</text>
<text x="73.7" y="91.3">A7</text>
<text x="73.7" y="93.8">A8</text>
<text x="131.4" y="91.3">D34</text>
<text x="131.4" y="93.8">D35</text>
<text x="162.5" y="90">3</text>
<text x="162.5" y="92.6">4</text>
<text x="162.5" y="95.1">5</text>
<text x="220.9" y="95.1">1</text>
<text x="73" y="98.9">A10</text>
<text x="73" y="101.5">A11</text>
<text x="73.7" y="96.4">A9</text>
<text x="131.4" y="96.4">D36</text>
<text x="131.4" y="98.9">D37</text>
<text x="131.4" y="101.5">D38</text>
<text x="162.5" y="97.7">6</text>
<text x="162.5" y="100.2">7</text>
<text x="220.9" y="97.7">2</text>
<text x="220.9" y="100.2">3</text>
<text x="72.5" y="104">AREF</text>
<text x="131.4" y="104">D39</text>
<text x="131.4" y="106.5">D40</text>
<text x="162.5" y="102.7">8</text>
<text x="220.9" y="102.7">4</text>
<text x="220.9" y="107.8">1</text>
<text x="72.5" y="109.1">RST1</text>
<text x="72.7" y="111.6">IORF</text>
<text x="131.4" y="109.1">D41</text>
<text x="131.4" y="111.6">D42</text>
<text x="220.9" y="110.4">2</text>
<text x="220.9" y="112.9">3</text>
<text x="73" y="119.2">5V1</text>
<text x="73.3" y="116.7">VIN</text>
<text x="131.4" y="114.2">D43</text>
<text x="131.4" y="116.7">D44</text>
<text x="131.4" y="119.2">D45</text>
<text x="220.9" y="116.7">1</text>
<text x="220.9" y="119.2">2</text>
<text x="73" y="121.8">5V3</text>
<text x="73" y="124.3">5V4</text>
<text x="131.4" y="121.8">D46</text>
<text x="131.4" y="124.3">D47</text>
<text x="162.5" y="120.5">1</text>
<text x="162.5" y="123.1">2</text>
<text x="162.5" y="125.6">3</text>
<text x="220.9" y="121.8">3</text>
<text x="72.3" y="129.4">GND1</text>
<text x="72.3" y="131.9">GND2</text>
<text x="73" y="126.9">3V3</text>
<text x="131.4" y="126.9">D48</text>
<text x="131.4" y="129.4">D49</text>
<text x="131.4" y="131.9">D50</text>
<text x="162.5" y="128.1">4</text>
<text x="162.5" y="130.7">5</text>
<text x="72.3" y="134.5">GND3</text>
<text x="72.3" y="137">GND5</text>
<text x="131.4" y="134.5">D51</text>
<text x="131.4" y="137">D52</text>
<text x="162.5" y="133.2">6</text>
<text x="162.5" y="135.8">7</text>
<text x="218.3" y="135.8">1</text>
<text x="72.3" y="139.6">GND6</text>
<text x="131.4" y="139.6">D53</text>
<text x="162.5" y="138.3">8</text>
<text x="218.3" y="138.3">2</text>
</g>
</svg>
